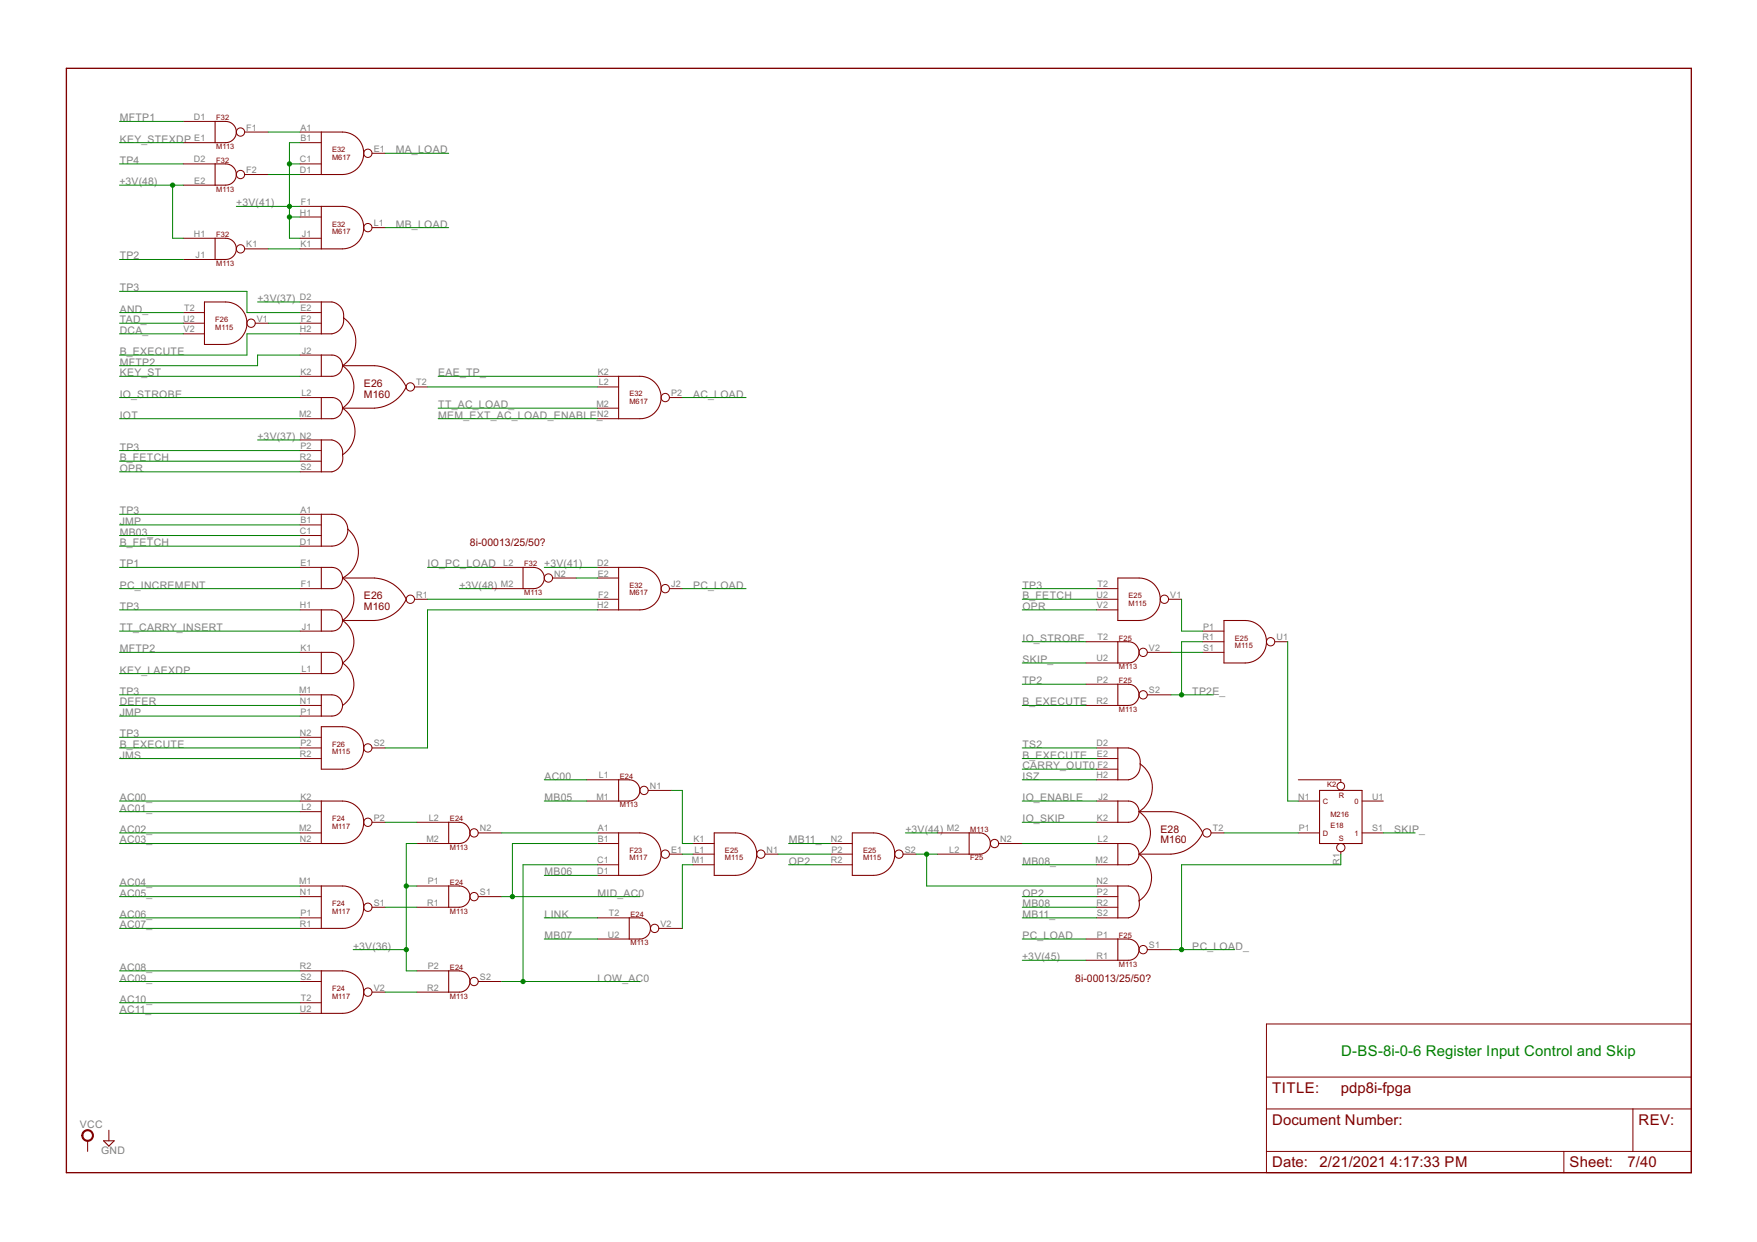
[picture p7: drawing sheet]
<svg xmlns="http://www.w3.org/2000/svg" width="420mm" height="297mm" viewBox="0 0 420 297" stroke-linecap="round" stroke-linejoin="round" font-family="sans-serif">
<path d="M15.9 16.3h388.6v264.2h-388.6z" fill="none" stroke="#800000" stroke-width=".32"/>
<g fill="none" stroke="#800000" stroke-width=".24">
<path d="M43.8 29h7.6M43.8 34.1h7.6M43.8 39.2h7.6M58.5 31.6h5.6M71.8 31.6h5M71.8 34.1h5M71.8 39.2h5M89 36.7h3.1M43.8 44.3h7.6M43.8 57h7.6M58.5 41.7h5.6M58.5 59.5h5.6"/>
<path d="M71.8 41.7h5M71.8 57h5M71.8 59.5h5M71.8 49.4h5M71.8 51.9h5M89 54.4h3.1M43.8 74.8h5.1M43.8 77.3h5.1M43.8 79.8h5.1M43.8 62.1h7.6M61 77.3h3.1M71.8 72.2h5"/>
<path d="M71.8 74.8h5M71.8 77.3h5M71.8 79.8h5M71.8 84.9h5M71.8 90h5M71.8 95.1h5M99.1 92.5h3.1M142.9 90h5M142.9 92.5h5M142.9 97.6h5M160.1 95.1h3.1M71.8 100.1h5"/>
<path d="M71.8 105.2h5M71.8 107.8h5M71.8 110.3h5M71.8 112.8h5M142.9 100.1h5M71.8 123h5M71.8 125.5h5M71.8 135.7h5M71.8 130.6h5M71.8 128.1h5M117.5 135.7h7.6M132.1 138.2h5.7"/>
<path d="M142.9 135.7h5M142.9 138.2h5M71.8 140.8h5M71.8 145.9h5M71.8 150.9h5M71.8 156h5M99.1 143.3h3.1M117.5 140.8h7.6M142.9 143.3h5M142.9 145.9h5M160.1 140.8h3.1M259.7 153.5h7.6"/>
<path d="M259.7 158.6h7.6M262.2 140.8h5.1M262.2 143.3h5.1M262.2 145.9h5.1M274.4 156h5.6M279.4 143.3h3.2M287.6 150.9h5.1M287.6 156h5.1M287.6 153.5h5.1M304.8 153.5h3.1M71.8 161.1h5M71.8 166.2h5"/>
<path d="M71.8 168.7h5M71.8 171.3h5M71.8 176.3h5M71.8 178.9h5M89 178.9h3.1M259.7 168.7h7.6M259.7 163.6h7.6M262.2 178.9h5.1M274.4 166.2h5.6M71.8 191.6h5M71.8 194.1h5M71.8 199.2h5"/>
<path d="M71.8 181.4h5M89 196.7h3.1M99.7 196.7h7.6M114.4 199.2h5.6M140.3 191.6h7.6M140.3 186.5h7.6M142.9 199.2h5M155 189h5.6M224.1 199.2h7.7M262.2 191.6h5.1M262.2 196.7h5.1M262.2 181.4h5.1"/>
<path d="M262.2 186.5h5.1M262.2 184h5.1M289.6 199.2h3.1M310.5 191.6h5.1M310.5 199.2h5.1M310.5 186.5h10.1v.5M325.7 191.6h5.1M325.7 199.2h5.1M71.8 211.9h5M71.8 214.4h5M71.8 219.5h5M71.8 201.7h5"/>
<path d="M89 217h3.1M99.7 211.9h7.6M99.7 217h7.6M99.7 201.7h7.6M114.4 214.4h5.6M142.9 219.5h7.6M142.9 201.7h5M142.9 206.8h5M142.9 209.4h5M160.1 204.3h3.1M165.7 201.7h5.1M165.7 206.8h5.1"/>
<path d="M165.7 204.3h5.1M182.9 204.3h3.1M198.7 201.7h5.1M198.7 206.8h5.1M198.7 204.3h5.1M215.9 204.3h3.2M224.1 204.3h7.7M238.8 201.7h5.7M262.2 211.9h5.1M262.2 214.4h5.1M262.2 219.5h5.1M262.2 217h5.1"/>
<path d="M262.2 201.7h5.1M262.2 206.8h5.1M320.6 203.7v.6M71.8 222h5M71.8 232.2h5M71.8 234.7h5M71.8 239.8h5M89 237.3h3.1M99.7 232.2h7.6M99.7 237.3h7.6M114.4 234.7h5.6M142.9 224.6h7.6"/>
<path d="M157.5 222h5.7M259.7 224.6h7.6M259.7 229.7h7.6M274.4 227.1h5.6M71.8 242.4h5M302.9 244.9h101.6v35.6h-101.6zM302.9 257.6h101.6M21 272.8v2.6M26 270.3v2.5M302.9 265.2h101.6M302.9 275.4h101.6M374 275.4v5.1"/>
<path d="M390.5 265.2v10.2"/>
<circle cx="57.5" cy="31.6" r=".99"/>
<circle cx="88" cy="36.7" r=".99"/>
<circle cx="57.5" cy="41.7" r=".99"/>
<circle cx="57.5" cy="59.5" r=".99"/>
<circle cx="88" cy="54.4" r=".99"/>
<circle cx="60" cy="77.3" r=".99"/>
<circle cx="98.1" cy="92.5" r=".99"/>
<circle cx="159.1" cy="95.1" r=".99"/>
<circle cx="131.1" cy="138.2" r=".99"/>
<circle cx="98.1" cy="143.3" r=".99"/>
<circle cx="159.1" cy="140.8" r=".99"/>
<circle cx="273.4" cy="156" r=".99"/>
<circle cx="278.4" cy="143.3" r=".99"/>
<circle cx="303.8" cy="153.5" r=".99"/>
<circle cx="88" cy="178.9" r=".99"/>
<circle cx="273.4" cy="166.2" r=".99"/>
<circle cx="88" cy="196.7" r=".99"/>
<circle cx="113.4" cy="199.2" r=".99"/>
<circle cx="154" cy="189" r=".99"/>
<circle cx="288.6" cy="199.2" r=".99"/>
<circle cx="320.6" cy="188" r=".91"/>
<circle cx="88" cy="217" r=".99"/>
<circle cx="113.4" cy="214.4" r=".99"/>
<circle cx="159.1" cy="204.3" r=".99"/>
<circle cx="181.9" cy="204.3" r=".99"/>
<circle cx="215" cy="204.3" r=".99"/>
<circle cx="237.8" cy="201.7" r=".99"/>
<circle cx="320.6" cy="202.7" r=".99"/>
<circle cx="88" cy="237.3" r=".99"/>
<circle cx="113.4" cy="234.7" r=".99"/>
<circle cx="156.5" cy="222" r=".99"/>
<circle cx="273.4" cy="227.1" r=".99"/>
</g>
<g fill="none" stroke="#800000" stroke-width=".25">
<path d="M51.4 29h2.6a2.54 2.54 0 0 1 2.5 2.6 2.54 2.54 0 0 1-2.5 2.5h-2.6zM51.4 39.2h2.6a2.54 2.54 0 0 1 2.5 2.5 2.54 2.54 0 0 1-2.5 2.6h-2.6zM76.8 31.6h5.1a5.1 5.1 0 0 1 5.1 5.1 5.1 5.1 0 0 1-5.1 5h-5.1zM51.4 57h2.6a2.54 2.54 0 0 1 2.5 2.5 2.54 2.54 0 0 1-2.5 2.6h-2.6zM76.8 49.4h5.1a5.1 5.1 0 0 1 5.1 5 5.1 5.1 0 0 1-5.1 5.1h-5.1zM48.9 72.2h5.1a5.1 5.1 0 0 1 5 5.1 5.1 5.1 0 0 1-5 5.1h-5.1zM76.8 72.2a4.7 4.7 0 0 1 4 .6 3.7 3.7 0 0 1 1.4 3.7 3.3 3.3 0 0 1-2.8 3.3h-2.6zM82.2 76a6.9 6.9 0 0 1-.3 11.5M76.8 84.9h2.6a2.54 2.54 0 0 1 2.5 2.6 2.54 2.54 0 0 1-2.5 2.5h-2.6zM76.8 95.1h2.6a2.53 2.53 0 0 1 2.5 2.5 2.53 2.53 0 0 1-2.5 2.5h-2.6zM81.9 87.5h7.6a8.9 8.9 0 0 1 7.7 5 9 9 0 0 1-7.7 5.1h-7.6M81.9 97.6a6.7 6.7 0 0 1 0 11.2"/>
<path d="M81.9 87.5a6.1 6.1 0 0 1 0 10.1M147.9 90h5.1a5.1 5.1 0 0 1 5.1 5.1 5.1 5.1 0 0 1-5.1 5h-5.1zM76.8 105.2h2.6a3.2 3.2 0 0 1 2.5 3.6 3.4 3.4 0 0 1-2.5 4h-2.6zM76.8 123a8 8 0 0 1 4.1 .3 3.8 3.8 0 0 1 2.2 4.3 3.8 3.8 0 0 1-3.7 3h-2.6zM76.8 135.7h2.6a2.54 2.54 0 0 1 2.5 2.5 2.54 2.54 0 0 1-2.5 2.6h-2.6zM81.9 138.2h7.6a8.9 8.9 0 0 1 7.7 5.1 8.9 8.9 0 0 1-7.7 5.1h-7.6M81.9 138.2a6.1 6.1 0 0 1 0 10.2M83.2 126.6a7.1 7.1 0 0 1-1.3 11.6M125.1 135.7h2.5a2.54 2.54 0 0 1 2.6 2.5 2.54 2.54 0 0 1-2.6 2.6h-2.5zM147.9 135.7h5.1a5.1 5.1 0 0 1 5.1 5.1 5.1 5.1 0 0 1-5.1 5.1h-5.1zM267.3 138.2h5.1a5.1 5.1 0 0 1 5.1 5.1 5.1 5.1 0 0 1-5.1 5.1h-5.1zM76.8 145.9h2.6a2.54 2.54 0 0 1 2.5 2.5 2.54 2.54 0 0 1-2.5 2.5h-2.6z"/>
<path d="M76.8 156h2.6a2.54 2.54 0 0 1 2.5 2.6 2.54 2.54 0 0 1-2.5 2.5h-2.6zM81.9 148.4a6.1 6.1 0 0 1 0 10.2M81.9 158.6a6.1 6.1 0 0 1 0 10.1M267.3 153.5h2.6a2.54 2.54 0 0 1 2.5 2.5 2.54 2.54 0 0 1-2.5 2.6h-2.6zM292.7 148.4h5.1a5.1 5.1 0 0 1 5.1 5.1 5.1 5.1 0 0 1-5.1 5.1h-5.1zM76.8 166.2h2.6a2.54 2.54 0 0 1 2.5 2.5 2.54 2.54 0 0 1-2.5 2.6h-2.6zM76.8 173.8h5.1a5.1 5.1 0 0 1 5.1 5.1 5.1 5.1 0 0 1-5.1 5.1h-5.1zM267.3 163.6h2.6a2.54 2.54 0 0 1 2.5 2.6 2.54 2.54 0 0 1-2.5 2.5h-2.6zM267.3 178.9a4.9 4.9 0 0 1 4 .6 3.8 3.8 0 0 1 1.4 3.7 3.3 3.3 0 0 1-2.8 3.3h-2.6zM76.8 191.6h5.1a5.1 5.1 0 0 1 5.1 5.1 5.1 5.1 0 0 1-5.1 5h-5.1zM107.3 196.7h2.5a2.54 2.54 0 0 1 2.6 2.5 2.54 2.54 0 0 1-2.6 2.5h-2.5zM147.9 186.5h2.6a2.54 2.54 0 0 1 2.5 2.5 2.54 2.54 0 0 1-2.5 2.6h-2.6z"/>
<path d="M147.9 199.2h5.1a5.1 5.1 0 0 1 5.1 5.1 5.1 5.1 0 0 1-5.1 5.1h-5.1zM170.8 199.2h5.1a5.1 5.1 0 0 1 5.1 5.1 5.1 5.1 0 0 1-5.1 5.1h-5.1zM203.8 199.2h5.1a5.1 5.1 0 0 1 5.1 5.1 5.1 5.1 0 0 1-5.1 5.1h-5.1zM231.8 199.2h2.5a2.54 2.54 0 0 1 2.5 2.5 2.54 2.54 0 0 1-2.5 2.6h-2.5zM267.3 191.6h2.6a2.54 2.54 0 0 1 2.5 2.5 2.54 2.54 0 0 1-2.5 2.6h-2.6zM272.4 194.1h7.6a8.8 8.8 0 0 1 7.6 5.1 8.9 8.9 0 0 1-7.6 5.1h-7.6M272.4 194.1a6.1 6.1 0 0 1 0 10.2M272.6 182.7a6.9 6.9 0 0 1-.2 11.4M315.6 189h10.1v12.7h-10.1zM76.8 211.9h5.1a5.1 5.1 0 0 1 5.1 5.1 5.1 5.1 0 0 1-5.1 5h-5.1zM107.3 211.9h2.5a2.54 2.54 0 0 1 2.6 2.5 2.54 2.54 0 0 1-2.6 2.6h-2.5zM150.5 219.5h2.5a2.53 2.53 0 0 1 2.6 2.5 2.53 2.53 0 0 1-2.6 2.6h-2.5z"/>
<path d="M267.3 201.7h2.6a2.54 2.54 0 0 1 2.5 2.6 2.54 2.54 0 0 1-2.5 2.5h-2.6zM267.3 211.9h2.6a3.1 3.1 0 0 1 2.5 3.6 3.4 3.4 0 0 1-2.5 4h-2.6zM272.4 204.3a6.7 6.7 0 0 1 0 11.2M76.8 232.2h5.1a5.1 5.1 0 0 1 5.1 5.1 5.1 5.1 0 0 1-5.1 5.1h-5.1zM107.3 232.2h2.5a2.54 2.54 0 0 1 2.6 2.5 2.54 2.54 0 0 1-2.6 2.6h-2.5zM267.3 224.6h2.6a2.54 2.54 0 0 1 2.5 2.5 2.54 2.54 0 0 1-2.5 2.6h-2.6zM24.8 272.8h2.5l-1.3 1.3z"/>
</g>
<path d="M19.9 270.6a1.39 1.39 0 0 1 2.2 .3 1.39 1.39 0 0 1-.8 2 1.39 1.39 0 0 1-1.7-1.3h.2a1.15 1.15 0 0 1 1.6-1.1 1.15 1.15 0 0 1 .3 1.9 1.15 1.15 0 0 1-1.8-.6l-.1-.2h-.2z" fill-rule="evenodd" fill="#800000" stroke="#800000" stroke-width=".24"/>
<g fill="none" stroke="#008000" stroke-width=".24">
<path d="M28.6 29h15.2M28.6 39.2h15.2M28.6 34.1h15.2M64.1 31.6h7.7M69.2 39.2h2.6M71.8 34.1h-2.6v22.9h2.6M92.1 36.7h15.2M28.6 44.3h15.2M41.3 44.3v12.7h2.5M56.5 49.4h15.3M64.1 41.7h7.7M64.1 59.5h7.7"/>
<path d="M69.2 51.9h2.6M92.1 54.4h15.2M28.6 77.3h15.2M28.6 69.7h30.5v5.1h12.7M28.6 74.8h15.2M28.6 79.8h15.2M28.6 62.1h15.2M61.6 72.2h10.2M64.1 77.3h7.7M71.8 79.8h-12.7v5.1h-30.5M28.6 90h43.2M28.6 95.1h43.2"/>
<path d="M71.8 84.9h-10.2v2.6h-33M102.2 92.5h40.7M104.8 90h38.1M104.8 97.6h38.1M163.2 95.1h15.2M28.6 107.8h43.2M28.6 100.1h43.2M28.6 110.3h43.2M28.6 112.8h43.2M61.6 105.2h10.2M104.8 100.1h38.1M28.6 123h43.2"/>
<path d="M28.6 130.6h43.2M28.6 135.7h43.2M28.6 125.5h43.2M28.6 128.1h43.2M102.2 135.7h15.3M130.2 135.7h12.7M137.8 138.2h5.1M28.6 145.9h43.2M28.6 140.8h43.2M28.6 156h43.2M28.6 150.9h43.2M102.2 143.3h40.7"/>
<path d="M109.8 140.8h7.7M142.9 145.9h-40.7v33h-10.1M163.2 140.8h15.2M244.5 145.9h17.7M244.5 140.8h17.7M244.5 153.5h15.2M244.5 143.3h17.7M244.5 158.6h15.2M280 156h7.6M282.6 143.3v7.6h5M287.6 153.5h-5v12.7M307.9 153.5v38.1h2.6"/>
<path d="M28.6 166.2h43.2M28.6 176.3h43.2M28.6 178.9h43.2M28.6 168.7h43.2M28.6 171.3h43.2M28.6 161.1h43.2M244.5 178.9h17.7M244.5 168.7h15.2M244.5 163.6h15.2M280 166.2h10.2M28.6 181.4h43.2M28.6 191.6h43.2"/>
<path d="M28.6 194.1h43.2M28.6 199.2h43.2M92.1 196.7h7.6M120 199.2h22.9M130.2 191.6h10.1M130.2 186.5h10.1M160.6 189h2.6v12.7h2.5M216.5 199.2h7.6M244.5 181.4h17.7M244.5 191.6h17.7M244.5 196.7h17.7M244.5 186.5h17.7"/>
<path d="M244.5 184h17.7M292.7 199.2h17.8M330.8 199.2h7.6M28.6 201.7h43.2M28.6 211.9h43.2M28.6 214.4h43.2M28.6 219.5h43.2M92.1 217h7.6M97.2 211.9h2.5M99.7 201.7h-2.5v30.5h2.5M120 214.4h33M130.2 219.5h12.7"/>
<path d="M130.2 209.4h12.7M142.9 201.7h-20.4v12.7M142.9 206.8h-17.8v27.9M163.2 204.3h2.5M165.7 206.8h-2.5v15.2M186 204.3h12.7M188.6 201.7h10.1M188.6 206.8h10.1M219.1 204.3h5M221.6 204.3v7.6h40.6M244.5 201.7h17.7M244.5 214.4h17.7"/>
<path d="M244.5 219.5h17.7M244.5 217h17.7M244.5 206.8h17.7M320.6 204.3v2.5h-38v20.3M28.6 222h43.2M28.6 232.2h43.2M28.6 234.7h43.2M28.6 239.8h43.2M84.5 227.1h12.7M92.1 237.3h7.6M120 234.7h33M130.2 224.6h12.7"/>
<path d="M244.5 224.6h15.2M244.5 229.7h15.2M280 227.1h15.2M28.6 242.4h43.2"/>
</g>
<g fill="#008000" stroke="#008000" stroke-width=".24">
<circle cx="41.3" cy="44.3" r=".51"/>
<circle cx="69.2" cy="39.2" r=".51"/>
<circle cx="69.2" cy="49.4" r=".51"/>
<circle cx="69.2" cy="51.9" r=".51"/>
<circle cx="97.2" cy="211.9" r=".51"/>
<circle cx="97.2" cy="227.1" r=".51"/>
<circle cx="125.1" cy="234.7" r=".51"/>
<circle cx="122.5" cy="214.4" r=".51"/>
<circle cx="221.6" cy="204.3" r=".51"/>
<circle cx="282.6" cy="227.1" r=".51"/>
<circle cx="282.6" cy="166.2" r=".51"/>
</g>
<text font-size="4" fill="#008000" x="320.7" y="252.5">D-BS-8i-0-6 Register Input Control and Skip</text>
<g font-size="4" fill="#800000">
<text x="304.2" y="261.4">TITLE:</text>
<text x="320.6" y="261.4">pdp8i-fpga</text>
<text x="304.2" y="269">Document Number:</text>
<text x="391.8" y="269">REV:</text>
<text x="304.2" y="279.2">Date: 2/21/2021</text>
<text x="332.5" y="279.2">4:17:33 PM</text>
<text x="375.3" y="279.2">Sheet:</text>
<text x="389.2" y="279.2">7/40</text>
</g>
<g font-size="2.8" fill="#808080">
<text x="28.6" y="29">MFTP1</text>
<text x="28.6" y="34.1">KEY_STEXDP</text>
<text x="28.6" y="39.2">TP4</text>
<text x="94.6" y="36.7">MA_LOAD</text>
<text x="28.6" y="44.3">+3V(48)</text>
<text x="56.5" y="49.4">+3V(41)</text>
<text x="94.6" y="54.4">MB_LOAD</text>
<text x="28.6" y="62.1">TP2</text>
<text x="28.6" y="69.7">TP3</text>
<text x="28.6" y="74.8">AND_</text>
<text x="28.6" y="77.3">TAD_</text>
<text x="61.6" y="72.2">+3V(37)</text>
<text x="28.6" y="79.8">DCA_</text>
<text x="28.6" y="84.9">B_EXECUTE</text>
<text x="28.6" y="87.5">MFTP2</text>
<text x="28.6" y="90">KEY_ST</text>
<text x="104.8" y="90">EAE_TP_</text>
<text x="28.6" y="95.1">IO_STROBE</text>
<text x="165.8" y="95.1">AC_LOAD</text>
<text x="28.6" y="100.1">IOT</text>
<text x="104.8" y="100.1">MEM_EXT_AC_LOAD_ENABLE_</text>
<text x="104.8" y="97.6">TT_AC_LOAD_</text>
<text x="28.6" y="107.8">TP3</text>
<text x="61.6" y="105.2">+3V(37)</text>
<text x="28.6" y="110.3">B_FETCH</text>
<text x="28.6" y="112.8">OPR</text>
<text x="28.6" y="123">TP3</text>
<text x="28.6" y="125.5">JMP</text>
<text x="28.6" y="130.6">B_FETCH</text>
<text x="28.6" y="128.1">MB03_</text>
<text x="28.6" y="135.7">TP1</text>
<text x="102.3" y="135.7">IO_PC_LOAD</text>
<text x="130.2" y="135.7">+3V(41)</text>
<text x="28.6" y="140.8">PC_INCREMENT</text>
<text x="109.8" y="140.8">+3V(48)</text>
<text x="165.8" y="140.8">PC_LOAD</text>
<text x="244.5" y="140.8">TP3</text>
<text x="244.5" y="143.3">B_FETCH</text>
<text x="28.6" y="145.9">TP3</text>
<text x="244.5" y="145.9">OPR</text>
<text x="28.6" y="150.9">TT_CARRY_INSERT</text>
<text x="244.5" y="153.5">IO_STROBE</text>
<text x="28.6" y="156">MFTP2</text>
<text x="28.6" y="161.1">KEY_LAEXDP</text>
<text x="244.5" y="158.6">SKIP_</text>
<text x="28.6" y="166.2">TP3</text>
<text x="244.5" y="163.6">TP2</text>
<text x="285.1" y="166.2">TP2E_</text>
<text x="28.6" y="168.7">DEFER</text>
<text x="28.6" y="171.3">JMP</text>
<text x="244.5" y="168.7">B_EXECUTE</text>
<text x="28.6" y="176.3">TP3</text>
<text x="28.6" y="178.9">B_EXECUTE</text>
<text x="244.5" y="178.9">TS2</text>
<text x="28.6" y="181.4">JMS</text>
<text x="244.5" y="181.4">B_EXECUTE</text>
<text x="244.5" y="184">CARRY_OUT0</text>
<text x="28.6" y="191.6">AC00_</text>
<text x="130.2" y="191.6">MB05</text>
<text x="130.2" y="186.5">AC00</text>
<text x="244.5" y="191.6">IO_ENABLE</text>
<text x="244.5" y="186.5">ISZ</text>
<text x="28.6" y="194.1">AC01_</text>
<text x="244.5" y="196.7">IO_SKIP</text>
<text x="28.6" y="199.2">AC02_</text>
<text x="28.6" y="201.7">AC03_</text>
<text x="188.6" y="201.7">MB11_</text>
<text x="216.5" y="199.2">+3V(44)</text>
<text x="333.4" y="199.2">SKIP_</text>
<text x="130.2" y="209.4">MB06</text>
<text x="188.6" y="206.8">OP2</text>
<text x="244.5" y="206.8">MB08_</text>
<text x="28.6" y="211.9">AC04_</text>
<text x="28.6" y="214.4">AC05_</text>
<text x="142.9" y="214.4">MID_AC0</text>
<text x="244.5" y="214.4">OP2</text>
<text x="28.6" y="219.5">AC06_</text>
<text x="130.2" y="219.5">LINK</text>
<text x="244.5" y="219.5">MB11_</text>
<text x="244.5" y="217">MB08</text>
<text x="28.6" y="222">AC07_</text>
<text x="84.4" y="227.1">+3V(36)</text>
<text x="130.2" y="224.6">MB07</text>
<text x="244.5" y="224.6">PC_LOAD</text>
<text x="285.1" y="227.1">PC_LOAD_</text>
<text x="28.6" y="232.2">AC08_</text>
<text x="244.4" y="229.7">+3V(45)</text>
<text x="28.6" y="234.7">AC09_</text>
<text x="28.6" y="239.8">AC10_</text>
<text x="142.9" y="234.7">LOW_AC0</text>
<text x="28.6" y="242.4">AC11_</text>
<text x="19.1" y="269.7">VCC</text>
<text x="24.2" y="276">GND</text>
</g>
<g font-size="2.8" fill="#800000">
<text x="87" y="92.5">E26</text>
<text x="87" y="95.1">M160</text>
<text x="112.4" y="130.6">8i-00013/25/50?</text>
<text x="87" y="143.3">E26</text>
<text x="87" y="145.9">M160</text>
<text x="277.5" y="199.2">E28</text>
<text x="277.5" y="201.7">M160</text>
<text x="257.1" y="234.7">8i-00013/25/50?</text>
</g>
<g font-size="2.4" fill="#808080">
<text x="46.3" y="28.7">D1</text>
<text x="46.4" y="33.8">E1</text>
<text x="58.9" y="31.2">F1</text>
<text x="71.8" y="31.2">A1</text>
<text x="71.8" y="33.8">B1</text>
<text x="46.3" y="38.8">D2</text>
<text x="58.9" y="41.4">F2</text>
<text x="71.7" y="38.8">C1</text>
<text x="71.7" y="41.4">D1</text>
<text x="89.4" y="36.3">E1</text>
<text x="46.4" y="43.9">E2</text>
<text x="71.7" y="51.5">H1</text>
<text x="71.9" y="49">F1</text>
<text x="46.3" y="56.6">H1</text>
<text x="58.9" y="59.2">K1</text>
<text x="71.8" y="59.2">K1</text>
<text x="72.2" y="56.6">J1</text>
<text x="89.4" y="54.1">L1</text>
<text x="46.8" y="61.7">J1</text>
<text x="71.7" y="71.9">D2</text>
<text x="43.8" y="76.9">U2</text>
<text x="44" y="74.4">T2</text>
<text x="61.4" y="76.9">V1</text>
<text x="71.8" y="74.4">E2</text>
<text x="71.9" y="76.9">F2</text>
<text x="43.9" y="79.5">V2</text>
<text x="71.7" y="79.5">H2</text>
<text x="71.8" y="89.6">K2</text>
<text x="72.2" y="84.6">J2</text>
<text x="143" y="89.6">K2</text>
<text x="72.1" y="94.7">L2</text>
<text x="99.5" y="92.2">T2</text>
<text x="143.2" y="92.2">L2</text>
<text x="160.5" y="94.7">P2</text>
<text x="71.5" y="99.8">M2</text>
<text x="142.6" y="97.3">M2</text>
<text x="142.8" y="99.8">N2</text>
<text x="71.7" y="104.9">N2</text>
<text x="71.8" y="107.4">P2</text>
<text x="71.7" y="110">R2</text>
<text x="71.8" y="112.5">S2</text>
<text x="71.8" y="122.7">A1</text>
<text x="71.8" y="125.2">B1</text>
<text x="71.7" y="130.3">D1</text>
<text x="71.7" y="127.7">C1</text>
<text x="71.8" y="135.3">E1</text>
<text x="120.3" y="135.3">L2</text>
<text x="132.5" y="137.9">N2</text>
<text x="142.8" y="135.3">D2</text>
<text x="143" y="137.9">E2</text>
<text x="71.9" y="140.4">F1</text>
<text x="99.5" y="143">R1</text>
<text x="119.8" y="140.4">M2</text>
<text x="143.1" y="143">F2</text>
<text x="160.5" y="140.4">J2</text>
<text x="262.2" y="143">U2</text>
<text x="262.4" y="140.4">T2</text>
<text x="279.8" y="143">V1</text>
<text x="71.7" y="145.5">H1</text>
<text x="142.8" y="145.5">H2</text>
<text x="262.3" y="145.5">V2</text>
<text x="71.8" y="155.7">K1</text>
<text x="72.2" y="150.6">J1</text>
<text x="262.4" y="153.1">T2</text>
<text x="274.8" y="155.7">V2</text>
<text x="287.6" y="153.1">R1</text>
<text x="287.7" y="150.6">P1</text>
<text x="287.7" y="155.7">S1</text>
<text x="305.2" y="153.1">U1</text>
<text x="72.1" y="160.7">L1</text>
<text x="262.2" y="158.2">U2</text>
<text x="71.5" y="165.8">M1</text>
<text x="262.3" y="163.3">P2</text>
<text x="274.8" y="165.8">S2</text>
<text x="71.7" y="168.4">N1</text>
<text x="71.8" y="170.9">P1</text>
<text x="262.2" y="168.4">R2</text>
<text x="71.7" y="176">N2</text>
<text x="71.8" y="178.5">P2</text>
<text x="89.4" y="178.5">S2</text>
<text x="262.2" y="178.5">D2</text>
<text x="71.7" y="181.1">R2</text>
<text x="262.3" y="181.1">E2</text>
<text x="262.4" y="183.6">F2</text>
<text x="71.8" y="191.2">K2</text>
<text x="142.6" y="191.2">M1</text>
<text x="143.2" y="186.1">L1</text>
<text x="155.4" y="188.7">N1</text>
<text x="262.2" y="186.1">H2</text>
<text x="262.7" y="191.2">J2</text>
<text x="310.4" y="191.2">N1</text>
<text x="328.1" y="191.2">U1</text>
<text x="72.1" y="193.8">L2</text>
<text x="89.4" y="196.3">P2</text>
<text x="102.5" y="196.3">L2</text>
<text x="262.3" y="196.3">K2</text>
<text x="71.5" y="198.8">M2</text>
<text x="71.7" y="201.4">N2</text>
<text x="102" y="201.4">M2</text>
<text x="114.8" y="198.8">N2</text>
<text x="143" y="198.8">A1</text>
<text x="143" y="201.4">B1</text>
<text x="160.5" y="203.9">E1</text>
<text x="165.8" y="201.4">K1</text>
<text x="166" y="203.9">L1</text>
<text x="183.3" y="203.9">N1</text>
<text x="198.7" y="201.4">N2</text>
<text x="198.8" y="203.9">P2</text>
<text x="216.3" y="203.9">S2</text>
<text x="226.4" y="198.8">M2</text>
<text x="227" y="203.9">L2</text>
<text x="239.2" y="201.4">N2</text>
<text x="262.6" y="201.4">L2</text>
<text x="290" y="198.8">T2</text>
<text x="310.6" y="198.8">P1</text>
<text x="328.1" y="198.8">S1</text>
<text x="142.8" y="206.5">C1</text>
<text x="142.8" y="209">D1</text>
<text x="165.5" y="206.5">M1</text>
<text x="198.7" y="206.5">R2</text>
<text x="262" y="206.5">M2</text>
<text x="320.3" y="206.8" transform="rotate(-90 320.3 206.8)">R1</text>
<text x="71.5" y="211.5">M1</text>
<text x="71.7" y="214.1">N1</text>
<text x="102.3" y="211.5">P1</text>
<text x="114.8" y="214.1">S1</text>
<text x="262.2" y="211.5">N2</text>
<text x="262.3" y="214.1">P2</text>
<text x="71.7" y="221.7">R1</text>
<text x="71.8" y="219.2">P1</text>
<text x="89.4" y="216.6">S1</text>
<text x="102.2" y="216.6">R1</text>
<text x="145.6" y="219.2">T2</text>
<text x="157.9" y="221.7">V2</text>
<text x="262.2" y="216.6">R2</text>
<text x="262.3" y="219.2">S2</text>
<text x="145.4" y="224.2">U2</text>
<text x="262.3" y="224.2">P1</text>
<text x="274.8" y="226.8">S1</text>
<text x="71.7" y="231.9">R2</text>
<text x="102.3" y="231.9">P2</text>
<text x="262.2" y="229.3">R1</text>
<text x="71.8" y="234.4">S2</text>
<text x="71.9" y="239.5">T2</text>
<text x="89.4" y="236.9">V2</text>
<text x="102.2" y="236.9">R2</text>
<text x="114.8" y="234.4">S2</text>
<text x="71.7" y="242">U2</text>
</g>
<g font-size="2" fill="#800000">
<text x="51.7" y="28.8">F32</text>
<text x="51.7" y="35.6">M113</text>
<text x="51.7" y="38.9">F32</text>
<text x="79.4" y="36.4">E32</text>
<text x="79.4" y="38.2">M617</text>
<text x="51.7" y="45.8">M113</text>
<text x="51.7" y="56.7">F32</text>
<text x="79.4" y="54.2">E32</text>
<text x="79.4" y="56">M617</text>
<text x="51.7" y="63.6">M113</text>
<text x="51.5" y="77">F26</text>
<text x="51.5" y="78.8">M115</text>
<text x="150.5" y="94.8">E32</text>
<text x="150.5" y="96.6">M617</text>
<text x="125.4" y="135.4">F32</text>
<text x="125.4" y="142.3">M113</text>
<text x="150.5" y="140.5">E32</text>
<text x="150.5" y="142.3">M617</text>
<text x="269.9" y="143.1">E25</text>
<text x="269.9" y="144.8">M115</text>
<text x="267.6" y="153.2">F25</text>
<text x="295.3" y="153.2">E25</text>
<text x="295.3" y="155">M115</text>
<text x="267.6" y="160.1">M113</text>
<text x="267.6" y="163.4">F25</text>
<text x="267.6" y="170.2">M113</text>
<text x="79.4" y="178.6">F26</text>
<text x="79.4" y="180.4">M115</text>
<text x="148.2" y="186.2">E24</text>
<text x="317.4" y="188.3">K2</text>
<text x="320.2" y="190.8">R</text>
<text x="79.4" y="196.4">F24</text>
<text x="107.6" y="196.4">E24</text>
<text x="148.2" y="193.1">M113</text>
<text x="316.4" y="192.3">C</text>
<text x="318.1" y="197.9">E18</text>
<text x="318.1" y="195.4">M216</text>
<text x="323.9" y="192.3">0</text>
<text x="79.4" y="198.2">M117</text>
<text x="107.6" y="203.3">M113</text>
<text x="232" y="198.9">M113</text>
<text x="316.4" y="200">D</text>
<text x="320.2" y="201.2">S</text>
<text x="323.9" y="200">1</text>
<text x="150.5" y="204">F23</text>
<text x="150.5" y="205.8">M117</text>
<text x="173.4" y="204">E25</text>
<text x="173.4" y="205.8">M115</text>
<text x="206.4" y="204">E25</text>
<text x="206.4" y="205.8">M115</text>
<text x="232" y="205.8">F25</text>
<text x="107.6" y="211.6">E24</text>
<text x="79.4" y="216.7">F24</text>
<text x="79.4" y="218.5">M117</text>
<text x="107.6" y="218.5">M113</text>
<text x="150.8" y="219.3">E24</text>
<text x="150.8" y="226.1">M113</text>
<text x="267.6" y="224.3">F25</text>
<text x="107.6" y="232">E24</text>
<text x="267.6" y="231.2">M113</text>
<text x="79.4" y="237">F24</text>
<text x="79.4" y="238.8">M117</text>
<text x="107.6" y="238.8">M113</text>
</g>
</svg>
